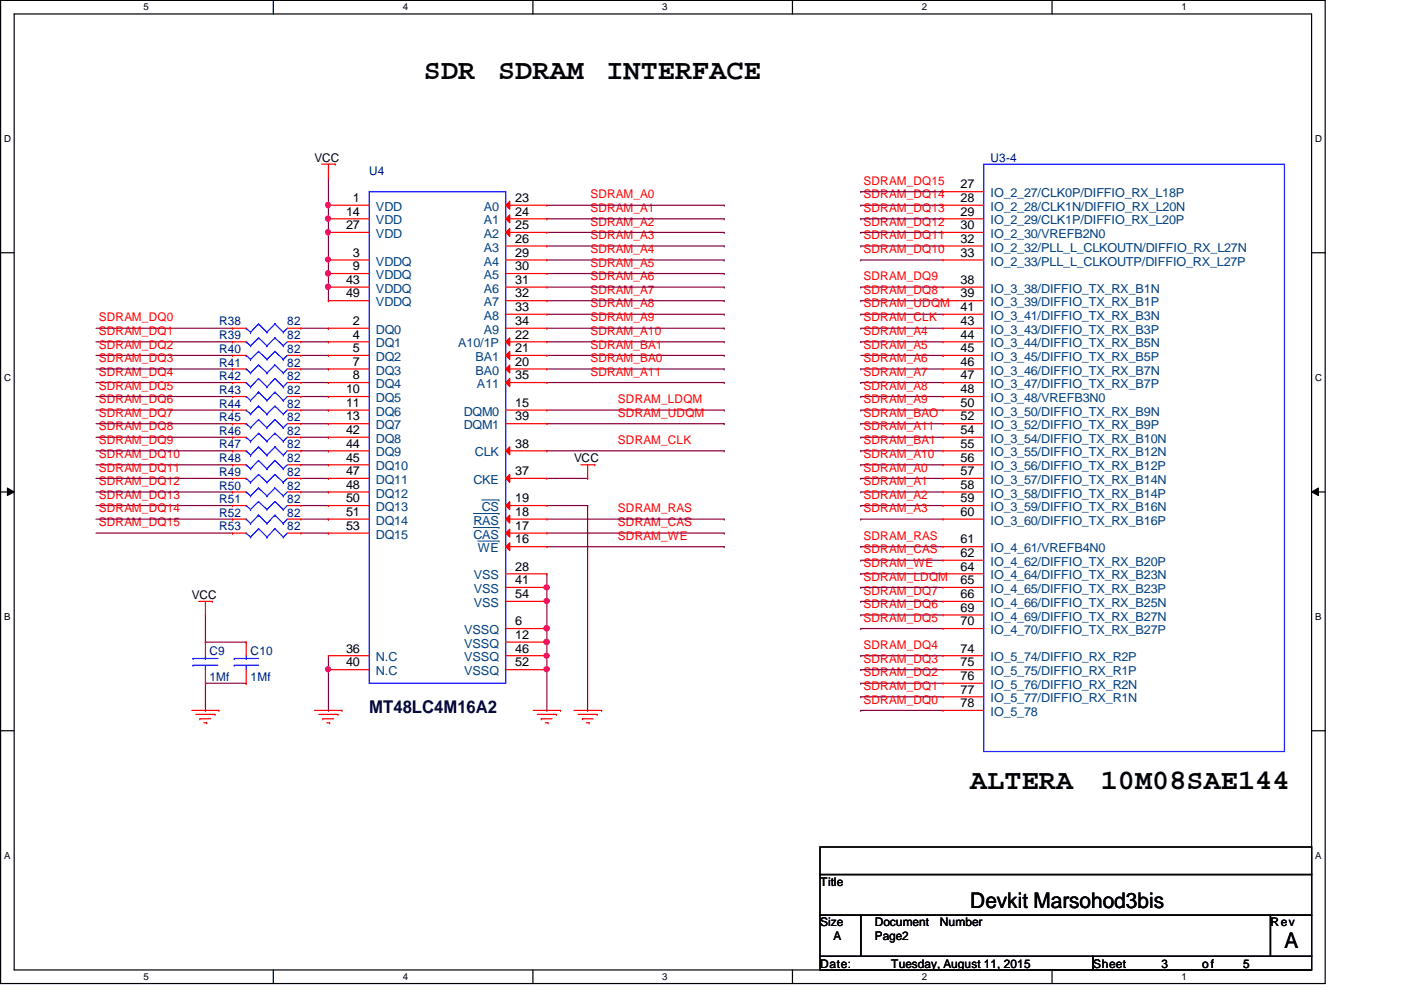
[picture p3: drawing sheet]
<svg xmlns="http://www.w3.org/2000/svg" width="297mm" height="210mm" viewBox="0 0 297 210" stroke-linecap="round" stroke-linejoin="round" font-family="sans-serif">
<path d="M.1 .1h280.9v208.4h-280.9zM3 3h275.1v202.7h-275.1z" fill="none" stroke="#000" stroke-width=".25"/>
<g fill="#fff">
<path d="M30.4 .4h1.1v2.3h-1.1z"/>
<path d="M30.4 206h1.1v2.3h-1.1z"/>
</g>
<path d="M58 .1v2.9M58 205.7v2.8" fill="none" stroke="#000" stroke-width=".25"/>
<g fill="#fff">
<path d="M85.4 .4h1.1v2.3h-1.1z"/>
<path d="M85.4 206h1.1v2.3h-1.1z"/>
</g>
<path d="M113 .1v2.9M113 205.7v2.8" fill="none" stroke="#000" stroke-width=".25"/>
<g fill="#fff">
<path d="M140.4 .4h1.1v2.3h-1.1z"/>
<path d="M140.4 206h1.1v2.3h-1.1z"/>
</g>
<path d="M168 .1v2.9M168 205.7v2.8" fill="none" stroke="#000" stroke-width=".25"/>
<g fill="#fff">
<path d="M195.4 .4h1.2v2.3h-1.2z"/>
<path d="M195.4 206h1.2v2.3h-1.2z"/>
</g>
<path d="M223.1 .1v2.9M223.1 205.7v2.8" fill="none" stroke="#000" stroke-width=".25"/>
<g fill="#fff">
<path d="M250.5 .4h1.1v2.3h-1.1z"/>
<path d="M250.5 206h1.1v2.3h-1.1z"/>
<path d="M.9 28.3h1.4v2.3h-1.4z"/>
<path d="M278.8 28.3h1.5v2.3h-1.5z"/>
<path d="M.9 78.9h1.4v2.3h-1.4z"/>
<path d="M278.8 78.9h1.5v2.3h-1.5z"/>
</g>
<path d="M.1 53.6h2.9M278.1 53.6h2.9" fill="none" stroke="#000" stroke-width=".25"/>
<g fill="#fff">
<path d="M.9 129.6h1.3v2.3h-1.3z"/>
<path d="M278.8 129.6h1.4v2.3h-1.4z"/>
</g>
<path d="M.1 104.3h2.9M278.1 104.3h2.9" fill="none" stroke="#000" stroke-width=".25"/>
<path d="M1.6 103.5l1.4 .8-1.4 .8zM278.1 104.3l1.4-.8v1.6z" fill="#000"/>
<path d="M1.6 103.5l1.4 .8-1.4 .8zM278.1 104.3l1.4-.8v1.6z" fill="none" stroke="#000" stroke-width=".21"/>
<g fill="#fff">
<path d="M.9 180.3h1.3v2.2h-1.3z"/>
<path d="M278.8 180.3h1.3v2.2h-1.3z"/>
</g>
<path d="M.1 154.9h2.9M278.1 154.9h2.9" fill="none" stroke="#000" stroke-width=".25"/>
<g fill="none" stroke="#800040" stroke-width=".25">
<path d="M69.6 37.7v5.8M69.6 58h.1M69.6 43.5h.1M69.6 55.1v2.9M115.9 52.2h37.6M153.5 52.2h.1M182.5 52.2h.1M182.5 52.2h17.4M20.4 69.6h28.9M49.3 69.6h.1M20.4 98.6h28.9M49.3 98.6h.1"/>
<path d="M20.4 113h28.9M49.3 113h.1M115.9 136.1h.1M115.9 133.3v2.8M182.5 144.9h.1M182.5 144.9h17.4"/>
</g>
<circle cx="69.5" cy="43.5" r=".54" fill="#f0f"/>
<circle cx="69.5" cy="43.5" r=".54" fill="none" stroke="#f0f" stroke-width=".25"/>
<path d="M115.9 49.3h37.6M153.5 49.3h.1M63.8 78.2h5.8M69.6 78.2h.1M115.9 133.3h.1M115.9 127.5v5.8" fill="none" stroke="#800040" stroke-width=".25"/>
<circle cx="115.9" cy="127.4" r=".55" fill="#f0f"/>
<circle cx="115.9" cy="127.4" r=".55" fill="none" stroke="#f0f" stroke-width=".25"/>
<circle cx="115.9" cy="133.2" r=".57" fill="#f0f"/>
<circle cx="115.9" cy="133.2" r=".57" fill="none" stroke="#f0f" stroke-width=".25"/>
<g fill="none" stroke="#800040" stroke-width=".25">
<path d="M69.6 49.3h.1M69.6 46.4v2.9M182.5 43.5h.1M182.5 43.5h17.4M115.9 72.5h37.6M115.9 66.6h37.6M153.5 72.5h.1M153.5 66.6h.1M20.4 87h28.9M49.3 87h.1M20.4 107.2h28.9M49.3 107.2h.1"/>
<path d="M124.6 107.2v43.4M182.5 130.4h.1M182.5 130.4h17.4M124.6 150.6h.1"/>
</g>
<circle cx="69.5" cy="46.3" r=".54" fill="#f0f"/>
<circle cx="69.5" cy="46.3" r=".54" fill="none" stroke="#f0f" stroke-width=".25"/>
<path d="M69.6 55.1h.1M69.6 49.3v5.8M63.8 75.4h5.8M69.6 75.4h.1M63.8 98.6h5.8M69.6 98.6h.1M20.4 104.3h28.9M49.3 104.3h.1M43.6 150.6h.1M43.6 144.9v5.7" fill="none" stroke="#800040" stroke-width=".25"/>
<circle cx="69.5" cy="49.2" r=".54" fill="#f0f"/>
<circle cx="69.5" cy="49.2" r=".54" fill="none" stroke="#f0f" stroke-width=".25"/>
<circle cx="69.5" cy="55" r=".52" fill="#f0f"/>
<circle cx="69.5" cy="55" r=".52" fill="none" stroke="#f0f" stroke-width=".25"/>
<g fill="none" stroke="#800040" stroke-width=".25">
<path d="M115.9 55.1h37.6M153.5 55.1h.1M182.5 49.3h.1M182.5 49.3h17.4M115.9 69.6h37.6M153.5 69.6h.1M20.4 92.7h28.9M20.4 81.1h28.9M49.3 92.7h.1M49.3 81.1h.1M63.8 95.6h5.8M63.8 89.8h5.8"/>
<path d="M63.8 87h5.8M69.6 95.6h.1M69.6 89.8h.1M69.6 87h.1M115.9 95.6h37.6M115.9 87h37.6M153.5 87h.1M153.5 95.6h.1M63.8 113h5.8M69.6 113h.1M115.9 101.4h8.7M115.9 113h37.6"/>
<path d="M115.9 107.2h8.7M124.6 101.4h.1M124.6 107.2h.1M153.5 113h.1M115.9 139v11.6M182.5 133.3h.1M182.5 133.3h17.4M43.6 144.9h8.6M52.2 144.9h.1M115.9 150.6h.1M115.9 142h.1"/>
</g>
<circle cx="115.9" cy="139" r=".55" fill="#f0f"/>
<circle cx="115.9" cy="139" r=".55" fill="none" stroke="#f0f" stroke-width=".25"/>
<circle cx="115.9" cy="141.9" r=".55" fill="#f0f"/>
<circle cx="115.9" cy="141.9" r=".55" fill="none" stroke="#f0f" stroke-width=".25"/>
<g fill="none" stroke="#800040" stroke-width=".25">
<path d="M63.8 69.6h5.8M69.6 69.6h.1M115.9 75.4h37.6M115.9 78.2h37.6M153.5 75.4h.1M153.5 78.2h.1M20.4 95.6h28.9M20.4 84.1h28.9M49.3 95.6h.1M49.3 84.1h.1M115.9 89.8h37.6M153.5 89.8h.1"/>
<path d="M115.9 115.9h37.6M115.9 110.1h37.6M153.5 115.9h.1M153.5 110.1h.1M43.6 136.1h.1M43.6 130.4v5.7M182.5 139h.1M182.5 127.5h.1M182.5 139h17.4M182.5 127.5h17.4M69.6 150.6h.1M69.6 142v8.6"/>
<path d="M182.5 147.7h.1M182.5 142h.1M182.5 147.7h17.4M182.5 142h17.4"/>
</g>
<circle cx="69.5" cy="141.9" r=".52" fill="#f0f"/>
<circle cx="69.5" cy="141.9" r=".52" fill="none" stroke="#f0f" stroke-width=".25"/>
<path d="M69.6 58v5.8M115.9 46.4h37.6M153.5 46.4h.1M20.4 72.5h28.9M49.3 72.5h.1M69.6 63.8h.1M69.6 60.9h.1M63.8 81.1h5.8M69.6 81.1h.1M63.8 107.2h5.8M69.6 107.2h.1" fill="none" stroke="#800040" stroke-width=".25"/>
<circle cx="69.5" cy="57.9" r=".54" fill="#f0f"/>
<circle cx="69.5" cy="57.9" r=".54" fill="none" stroke="#f0f" stroke-width=".25"/>
<circle cx="69.5" cy="60.8" r=".54" fill="#f0f"/>
<circle cx="69.5" cy="60.8" r=".54" fill="none" stroke="#f0f" stroke-width=".25"/>
<path d="M63.8 84.1h5.8M69.6 84.1h.1M115.9 139h.1M115.9 136.1v2.9M182.5 150.6h.1M182.5 150.6h17.4" fill="none" stroke="#800040" stroke-width=".25"/>
<circle cx="115.9" cy="136.1" r=".57" fill="#f0f"/>
<circle cx="115.9" cy="136.1" r=".57" fill="none" stroke="#f0f" stroke-width=".25"/>
<path d="M63.8 72.5h5.8M69.6 72.5h.1M115.9 81.1h37.6M153.5 81.1h.1M63.8 101.4h5.8M69.6 101.4h.1M115.9 127.5h.1M115.9 124.5v3" fill="none" stroke="#800040" stroke-width=".25"/>
<circle cx="115.9" cy="124.5" r=".55" fill="#f0f"/>
<circle cx="115.9" cy="124.5" r=".55" fill="none" stroke="#f0f" stroke-width=".25"/>
<g fill="none" stroke="#800040" stroke-width=".25">
<path d="M69.6 46.4h.1M69.6 43.5v2.9M115.9 58h37.6M115.9 43.5h37.6M153.5 58h.1M153.5 43.5h.1M182.5 55.1h.1M182.5 40.6h.1M182.5 46.4h.1M182.5 55.1h17.4M182.5 40.6h17.4M182.5 46.4h17.4"/>
<path d="M20.4 75.4h28.9M20.4 78.2h28.9M49.3 75.4h.1M49.3 78.2h.1M115.9 60.9h37.6M115.9 63.8h37.6M153.5 63.8h.1M153.5 60.9h.1M182.5 60.9h.1M182.5 63.8h.1M182.5 66.6h.1M182.5 69.6h.1"/>
<path d="M182.5 72.5h.1M182.5 78.2h.1M182.5 60.9h17.4M182.5 63.8h17.4M182.5 75.4h17.4M182.5 78.2h17.4M182.5 66.6h17.4M182.5 69.6h17.4M182.5 72.5h17.4M199.9 75.4h.1M20.4 89.8h28.9M49.3 89.8h.1"/>
<path d="M63.8 92.7h5.8M69.6 92.7h.1M182.5 81.1h.1M182.5 84.1h.1M182.5 87h.1M182.5 89.8h.1M182.5 92.7h.1M182.5 95.6h.1M182.5 98.6h.1M182.5 89.8h17.4M182.5 92.7h17.4M182.5 81.1h17.4"/>
<path d="M182.5 84.1h17.4M182.5 87h17.4M182.5 95.6h17.4M182.5 98.6h17.4M20.4 101.4h28.9M20.4 110.1h28.9M49.3 101.4h.1M49.3 110.1h.1M63.8 104.3h5.8M63.8 110.1h5.8M69.6 104.3h.1M69.6 110.1h.1"/>
<path d="M182.5 101.4h.1M182.5 104.3h.1M182.5 107.2h.1M182.5 110.1h.1M182.5 115.9h.1M182.5 118.8h.1M182.5 101.4h17.4M182.5 104.3h17.4M182.5 110.1h17.4M182.5 107.2h17.4M182.5 115.9h17.4M182.5 118.8h17.4"/>
<path d="M43.6 136.1h8.6M52.2 136.1h.1M69.6 139v3M115.9 124.5h.1M115.9 121.7v2.8M182.5 121.7h.1M182.5 124.5h.1M182.5 121.7h17.4M182.5 124.5h17.4M69.6 142h.1"/>
</g>
<g fill="none" stroke="#f00" stroke-width=".25">
<path d="M68.2 34.8h2.9M69.6 37.7h.1M69.6 34.8v2.9M71.1 34.8h.1M199.9 40.6h.1M199.9 43.5h.1M199.9 46.4h.1M199.9 49.3h.1M199.9 52.2h.1M199.9 55.1h.1M199.9 40.6h8.7M199.9 43.5h8.7"/>
<path d="M199.9 46.4h8.7M199.9 49.3h8.7M199.9 52.2h8.7M199.9 55.1h8.7M49.3 72.5h.1M49.3 75.4h.1M49.3 78.2h.1M49.3 69.6h.1M49.3 72.5h2.9M49.3 75.4h2.9M49.3 78.2h2.9M49.3 69.6h2.9"/>
<path d="M60.9 72.5h2.9M60.9 75.4h2.9M60.9 78.2h2.9M60.9 69.6h2.9M63.8 72.5h.1M63.8 75.4h.1M63.8 78.2h.1M63.8 69.6h.1M199.9 60.9h.1M199.9 63.8h.1M199.9 66.6h.1M199.9 69.6h.1"/>
<path d="M199.9 72.5h.1M199.9 75.4h.1M199.9 78.2h.1M199.9 72.5h8.7M199.9 75.4h8.7M199.9 78.2h8.7M199.9 60.9h8.7M199.9 63.8h8.7M199.9 66.6h8.7M199.9 69.6h8.7M49.3 81.1h.1M49.3 84.1h.1"/>
<path d="M49.3 87h.1M49.3 89.8h.1M49.3 92.7h.1M49.3 95.6h.1M49.3 98.6h.1M49.3 98.6h2.9M49.3 81.1h2.9M49.3 87h2.9M49.3 89.8h2.9M49.3 92.7h2.9M49.3 95.6h2.9M49.3 84.1h2.9"/>
<path d="M60.9 98.6h2.9M60.9 81.1h2.9M60.9 87h2.9M60.9 89.8h2.9M60.9 92.7h2.9M60.9 95.6h2.9M60.9 84.1h2.9M63.8 81.1h.1M63.8 84.1h.1M63.8 87h.1M63.8 89.8h.1M63.8 92.7h.1"/>
<path d="M63.8 95.6h.1M63.8 98.6h.1M123.1 98.6h3M124.6 98.6v2.8M126.1 98.6h.1M199.9 81.1h.1M199.9 87h.1M199.9 89.8h.1M199.9 92.7h.1M199.9 95.6h.1M199.9 98.6h.1M199.9 84.1h.1"/>
<path d="M199.9 98.6h8.7M199.9 81.1h8.7M199.9 87h8.7M199.9 89.8h8.7M199.9 92.7h8.7M199.9 95.6h8.7M199.9 84.1h8.7M49.3 101.4h.1M49.3 104.3h.1M49.3 107.2h.1M49.3 110.1h.1M49.3 113h.1"/>
<path d="M49.3 101.4h2.9M49.3 104.3h2.9M49.3 107.2h2.9M49.3 110.1h2.9M49.3 113h2.9M60.9 101.4h2.9M60.9 104.3h2.9M60.9 107.2h2.9M60.9 110.1h2.9M60.9 113h2.9M63.8 101.4h.1M63.8 104.3h.1"/>
<path d="M63.8 107.2h.1M63.8 110.1h.1M63.8 113h.1M124.6 101.4h.1M199.9 101.4h.1M199.9 104.3h.1M199.9 107.2h.1M199.9 110.1h.1M199.9 115.9h.1M199.9 118.8h.1M199.9 101.4h8.7M199.9 104.3h8.7"/>
<path d="M199.9 107.2h8.7M199.9 110.1h8.7M199.9 115.9h8.7M199.9 118.8h8.7M42.1 127.5h2.9M43.6 130.4h.1M43.6 136.1h.1M43.6 127.5v2.9M43.6 136.1v2.9M45 127.5h.1M52.2 136.1h.1M52.2 136.1v2.9"/>
<path d="M199.9 121.7h.1M199.9 124.5h.1M199.9 127.5h.1M199.9 130.4h.1M199.9 133.3h.1M199.9 139h.1M199.9 127.5h8.7M199.9 121.7h8.7M199.9 124.5h8.7M199.9 130.4h8.7M199.9 133.3h8.7M199.9 139h8.7"/>
<path d="M40.7 150.6h5.7M41.5 151.5h4.1M42.4 152.4h.1M42.4 152.4h2.3M43.2 153.2h.6M43.6 144.9h.1M43.6 142v2.9M43.8 153.2h.1M45.6 151.5h.1M46.4 150.6h.1M52.2 144.9h.1M52.2 142v2.9"/>
<path d="M66.7 150.6h5.8M67.6 151.5h4.1M68.4 152.4h.1M68.4 152.4h2.3M69.3 153.2h.6M69.9 153.2h.1M71.7 151.5h.1M72.5 150.6h.1M113.1 150.6h5.7M113.9 151.5h4.1M114.8 152.4h.1M114.8 152.4h2.2"/>
<path d="M115.6 153.2h.6M116.2 153.2h.1M118 151.5h.1M118.8 150.6h.1M121.7 150.6h5.8M122.6 151.5h4M123.5 152.4h.1M123.5 152.4h2.3M124.3 153.2h.6M124.9 153.2h.1M126.6 151.5h.1M127.5 150.6h.1"/>
<path d="M199.9 142h.1M199.9 144.9h.1M199.9 147.7h.1M199.9 150.6h.1M199.9 150.6h8.7M199.9 142h8.7M199.9 144.9h8.7M199.9 147.7h8.7"/>
</g>
<path d="M173.9 179.6h104.2v5.8h-104.2zM173.9 185.4h104.2v8.7h-104.2zM173.9 194.1h8.6v8.7h-8.6zM182.5 194.1h86.9v8.7h-86.9zM269.4 194.1h8.7v8.7h-8.7zM173.9 202.8h57.9v2.9h-57.9zM231.8 202.8h46.3v2.9h-46.3z" fill="none" stroke="#000" stroke-width=".25"/>
<g fill="none" stroke="#00f" stroke-width=".25">
<path d="M208.6 34.8h63.7v124.5h-63.7zM78.3 40.6h28.9v104.3h-28.9zM52.2 72.5h.1M52.2 75.4h.1M52.2 78.2h.1M52.2 69.6h.1M52.2 72.5l.9 .8M52.2 75.4l.9 .8M52.2 78.2l.9 .9M52.2 69.6l.9 .8M53.1 73.3h.1M53.1 76.2h.1"/>
<path d="M53.1 79.1h.1M53.1 70.4h.1M54.8 71.6h.1M54.8 74.5h.1M54.8 77.4h.1M54.8 68.7h.1M54.8 71.6l1.8 1.7M54.8 71.6l-1.7 1.7M54.8 74.5l1.8 1.7M54.8 74.5l-1.7 1.7M54.8 77.4l1.8 1.7M54.8 77.4l-1.7 1.7"/>
<path d="M54.8 68.7l1.8 1.7M54.8 68.7l-1.7 1.7M56.6 73.3h.1M56.6 76.2h.1M56.6 79.1h.1M56.6 70.4h.1M58.3 71.6h.1M58.3 74.5h.1M58.3 77.4h.1M58.3 68.7h.1M58.3 71.6l1.8 1.7M58.3 71.6l-1.7 1.7"/>
<path d="M58.3 74.5l1.8 1.7M58.3 74.5l-1.7 1.7M58.3 77.4l1.8 1.7M58.3 77.4l-1.7 1.7M58.3 68.7l1.8 1.7M58.3 68.7l-1.7 1.7M60.1 73.3h.1M60.1 76.2h.1M60.1 79.1h.1M60.1 70.4h.1M60.9 72.5l-.8 .8M60.9 75.4l-.8 .8"/>
<path d="M60.9 78.2l-.8 .9M60.9 69.6l-.8 .8M52.2 81.1h.1M52.2 84.1h.1M52.2 87h.1M52.2 89.8h.1M52.2 92.7h.1M52.2 95.6h.1M52.2 98.6h.1M52.2 81.1l.9 .9M52.2 84.1l.9 .8M52.2 87l.9 .8"/>
<path d="M52.2 89.8l.9 .9M52.2 92.7l.9 .9M52.2 95.6l.9 .9M52.2 98.6l.9 .8M53.1 82h.1M53.1 84.9h.1M53.1 87.8h.1M53.1 90.7h.1M53.1 93.6h.1M53.1 96.5h.1M53.1 99.4h.1M54.8 80.3h.1"/>
<path d="M54.8 83.1h.1M54.8 86.1h.1M54.8 89h.1M54.8 91.9h.1M54.8 94.7h.1M54.8 97.6h.1M54.8 80.3l1.8 1.7M54.8 80.3l-1.7 1.7M54.8 83.1l1.8 1.8M54.8 83.1l-1.7 1.8M54.8 86.1l1.8 1.7M54.8 86.1l-1.7 1.7"/>
<path d="M54.8 89l1.8 1.7M54.8 89l-1.7 1.7M54.8 91.9l1.8 1.7M54.8 91.9l-1.7 1.7M54.8 94.7l1.8 1.8M54.8 94.7l-1.7 1.8M54.8 97.6l1.8 1.8M54.8 97.6l-1.7 1.8M56.6 82h.1M56.6 84.9h.1M56.6 87.8h.1M56.6 90.7h.1"/>
<path d="M56.6 93.6h.1M56.6 96.5h.1M56.6 99.4h.1M58.3 80.3h.1M58.3 83.1h.1M58.3 86.1h.1M58.3 89h.1M58.3 91.9h.1M58.3 94.7h.1M58.3 97.6h.1M58.3 80.3l1.8 1.7M58.3 80.3l-1.7 1.7"/>
<path d="M58.3 83.1l1.8 1.8M58.3 83.1l-1.7 1.8M58.3 86.1l1.8 1.7M58.3 86.1l-1.7 1.7M58.3 89l1.8 1.7M58.3 89l-1.7 1.7M58.3 91.9l1.8 1.7M58.3 91.9l-1.7 1.7M58.3 94.7l1.8 1.8M58.3 94.7l-1.7 1.8M58.3 97.6l1.8 1.8M58.3 97.6l-1.7 1.8"/>
<path d="M60.1 82h.1M60.1 84.9h.1M60.1 87.8h.1M60.1 90.7h.1M60.1 93.6h.1M60.1 96.5h.1M60.1 99.4h.1M60.9 81.1l-.8 .9M60.9 84.1l-.8 .8M60.9 87l-.8 .8M60.9 89.8l-.8 .9M60.9 92.7l-.8 .9"/>
<path d="M60.9 95.6l-.8 .9M60.9 98.6l-.8 .8M52.2 101.4h.1M52.2 104.3h.1M52.2 107.2h.1M52.2 110.1h.1M52.2 113h.1M52.2 101.4l.9 .9M52.2 104.3l.9 .9M52.2 107.2l.9 .8M52.2 110.1l.9 .9M52.2 113l.9 .9"/>
<path d="M53.1 102.3h.1M53.1 105.2h.1M53.1 108h.1M53.1 111h.1M53.1 113.9h.1M54.8 100.6h.1M54.8 103.5h.1M54.8 106.3h.1M54.8 109.2h.1M54.8 112.1h.1M54.8 100.6l1.8 1.7M54.8 100.6l-1.7 1.7"/>
<path d="M54.8 103.5l1.8 1.7M54.8 103.5l-1.7 1.7M54.8 106.3l1.8 1.7M54.8 106.3l-1.7 1.7M54.8 109.2l1.8 1.8M54.8 109.2l-1.7 1.8M54.8 112.1l1.8 1.8M54.8 112.1l-1.7 1.8M56.6 102.3h.1M56.6 105.2h.1M56.6 108h.1M56.6 111h.1"/>
<path d="M56.6 113.9h.1M58.3 100.6h.1M58.3 103.5h.1M58.3 106.3h.1M58.3 109.2h.1M58.3 112.1h.1M58.3 100.6l1.8 1.7M58.3 100.6l-1.7 1.7M58.3 103.5l1.8 1.7M58.3 103.5l-1.7 1.7M58.3 106.3l1.8 1.7M58.3 106.3l-1.7 1.7"/>
<path d="M58.3 109.2l1.8 1.8M58.3 109.2l-1.7 1.8M58.3 112.1l1.8 1.8M58.3 112.1l-1.7 1.8M60.1 102.3h.1M60.1 105.2h.1M60.1 108h.1M60.1 111h.1M60.1 113.9h.1M60.9 101.4l-.8 .9M60.9 104.3l-.8 .9M60.9 107.2l-.8 .8"/>
<path d="M60.9 110.1l-.8 .9M60.9 113l-.8 .9M40.9 139.6h.1M40.9 139.6h5.3M43.6 139.6h.1M43.6 139v.6M49.7 139.6h.1M49.7 139.6h5.1M52.2 139.6h.1M52.2 139v.6M40.9 141.1h.1M40.9 141.1h5.3"/>
<path d="M43.6 141.1h.1M43.6 141.1v.9M49.7 141.1h.1M49.7 141.1h5.1M52.2 141.1h.1M52.2 141.1v.9"/>
</g>
<path d="M107.2 115.9l.9-.8v1.7z" fill="#f00"/>
<path d="M107.2 115.9l.9-.8v1.7zM107.2 115.9h8.7M115.9 115.9h.1" fill="none" stroke="#f00" stroke-width=".25"/>
<path d="M101.3 114.7h4.5M105.8 114.7h.1" fill="none" stroke="#004080" stroke-width=".21"/>
<path d="M107.2 113l.9-.8v1.7z" fill="#f00"/>
<path d="M107.2 113l.9-.8v1.7zM107.2 113h8.7M115.9 113h.1" fill="none" stroke="#f00" stroke-width=".25"/>
<path d="M100.4 111.8h5.4M105.8 111.8h.1" fill="none" stroke="#004080" stroke-width=".21"/>
<path d="M107.2 110.1l.9-.9v1.7z" fill="#f00"/>
<path d="M107.2 110.1l.9-.9v1.7zM107.2 110.1h8.7M115.9 110.1h.1" fill="none" stroke="#f00" stroke-width=".25"/>
<path d="M100.4 108.9h5.4M105.8 108.9h.1" fill="none" stroke="#004080" stroke-width=".21"/>
<path d="M108.1 106.3v1.7l-.9-.8z" fill="#f00"/>
<path d="M107.2 107.2h8.7M108.1 106.3v1.7l-.9-.8zM115.9 107.2h.1" fill="none" stroke="#f00" stroke-width=".25"/>
<path d="M102.1 106h3.7M105.8 106h.1" fill="none" stroke="#004080" stroke-width=".21"/>
<path d="M107.2 78.2l.9-.8v1.7z" fill="#f00"/>
<path d="M107.2 78.2l.9-.8v1.7zM107.2 78.2h8.7M115.9 78.2h.1" fill="none" stroke="#f00" stroke-width=".25"/>
<path d="M107.2 75.4l.9-.9v1.7z" fill="#f00"/>
<path d="M107.2 75.4l.9-.9v1.7zM107.2 75.4h8.7M115.9 75.4h.1" fill="none" stroke="#f00" stroke-width=".25"/>
<path d="M107.2 72.5l.9-.9v1.7z" fill="#f00"/>
<path d="M107.2 72.5l.9-.9v1.7zM107.2 72.5h8.7M115.9 72.5h.1" fill="none" stroke="#f00" stroke-width=".25"/>
<path d="M107.2 43.5l.9-.8v1.7z" fill="#f00"/>
<path d="M107.2 43.5l.9-.8v1.7zM107.2 43.5h8.7M115.9 43.5h.1" fill="none" stroke="#f00" stroke-width=".25"/>
<path d="M107.2 46.4l.9-.8v1.6z" fill="#f00"/>
<g fill="none" stroke="#f00" stroke-width=".25">
<path d="M69.6 43.5h.1M69.6 55.1h.1M69.6 58h.1M69.6 46.4h.1M69.6 46.4h8.7M69.6 43.5h8.7M69.6 55.1h8.7M69.6 58h8.7M107.2 46.4l.9-.8v1.6zM107.2 46.4h8.7M115.9 46.4h.1M69.6 69.6h.1"/>
<path d="M69.6 72.5h.1M69.6 75.4h.1M69.6 78.2h.1M69.6 60.9h.1M69.6 69.6h8.7M69.6 72.5h8.7M69.6 75.4h8.7M69.6 78.2h8.7M69.6 60.9h8.7M69.6 81.1h.1M69.6 84.1h.1M69.6 87h.1"/>
<path d="M69.6 89.8h.1M69.6 98.6h.1M69.6 95.6h.1M69.6 92.7h.1M69.6 81.1h8.7M69.6 84.1h8.7M69.6 87h8.7M69.6 89.8h8.7M69.6 98.6h8.7M69.6 95.6h8.7M69.6 92.7h8.7M107.2 87h8.7"/>
<path d="M107.2 89.8h8.7M115.9 87h.1M115.9 89.8h.1M69.6 113h.1M69.6 110.1h.1M69.6 107.2h.1M69.6 104.3h.1M69.6 101.4h.1M69.6 113h8.7M69.6 110.1h8.7M69.6 107.2h8.7M69.6 104.3h8.7"/>
<path d="M69.6 101.4h8.7M69.6 139h.1M69.6 139h8.7M107.2 133.3h8.7M107.2 136.1h8.7M107.2 127.5h8.7M115.9 133.3h.1M115.9 136.1h.1M115.9 127.5h.1M69.6 142h.1M69.6 142h8.7"/>
</g>
<path d="M107.2 95.6l.9-.9v1.7z" fill="#f00"/>
<path d="M107.2 95.6l.9-.9v1.7zM107.2 95.6h8.7M115.9 95.6h.1" fill="none" stroke="#f00" stroke-width=".25"/>
<path d="M108.1 100.6v1.7l-.9-.9z" fill="#f00"/>
<path d="M107.2 69.6h8.7M107.2 66.6h8.7M107.2 63.8h8.7M115.9 69.6h.1M115.9 66.6h.1M115.9 63.8h.1M107.2 101.4h8.7M108.1 100.6v1.7l-.9-.9zM115.9 101.4h.1" fill="none" stroke="#f00" stroke-width=".25"/>
<path d="M107.2 49.3l.9-.9v1.7z" fill="#f00"/>
<g fill="none" stroke="#f00" stroke-width=".25">
<path d="M69.6 49.3h.1M69.6 49.3h8.7M107.2 49.3l.9-.9v1.7zM107.2 49.3h8.7M107.2 58h8.7M107.2 55.1h8.7M107.2 52.2h8.7M115.9 49.3h.1M115.9 58h.1M115.9 55.1h.1M115.9 52.2h.1M69.6 63.8h.1"/>
<path d="M69.6 63.8h8.7M107.2 60.9h8.7M115.9 60.9h.1M107.2 124.5h8.7M107.2 139h8.7M107.2 121.7h8.7M115.9 124.5h.1M115.9 139h.1M115.9 121.7h.1M107.2 142h8.7M115.9 142h.1"/>
</g>
<path d="M108.1 80.3v1.7l-.9-.9z" fill="#f00"/>
<path d="M107.2 81.1h8.7M108.1 80.3v1.7l-.9-.9zM115.9 81.1h.1" fill="none" stroke="#f00" stroke-width=".25"/>
<circle cx="69.5" cy="43.5" r=".54" fill="#f0f"/>
<circle cx="69.5" cy="43.5" r=".54" fill="none" stroke="#f0f" stroke-width=".25"/>
<circle cx="115.9" cy="127.4" r=".55" fill="#f0f"/>
<circle cx="115.9" cy="127.4" r=".55" fill="none" stroke="#f0f" stroke-width=".25"/>
<circle cx="115.9" cy="133.2" r=".57" fill="#f0f"/>
<circle cx="115.9" cy="133.2" r=".57" fill="none" stroke="#f0f" stroke-width=".25"/>
<circle cx="69.5" cy="46.3" r=".54" fill="#f0f"/>
<circle cx="69.5" cy="46.3" r=".54" fill="none" stroke="#f0f" stroke-width=".25"/>
<circle cx="69.5" cy="49.2" r=".54" fill="#f0f"/>
<circle cx="69.5" cy="49.2" r=".54" fill="none" stroke="#f0f" stroke-width=".25"/>
<circle cx="69.5" cy="55" r=".52" fill="#f0f"/>
<circle cx="69.5" cy="55" r=".52" fill="none" stroke="#f0f" stroke-width=".25"/>
<circle cx="115.9" cy="139" r=".55" fill="#f0f"/>
<circle cx="115.9" cy="139" r=".55" fill="none" stroke="#f0f" stroke-width=".25"/>
<circle cx="115.9" cy="141.9" r=".55" fill="#f0f"/>
<circle cx="115.9" cy="141.9" r=".55" fill="none" stroke="#f0f" stroke-width=".25"/>
<circle cx="69.5" cy="141.9" r=".52" fill="#f0f"/>
<circle cx="69.5" cy="141.9" r=".52" fill="none" stroke="#f0f" stroke-width=".25"/>
<circle cx="69.5" cy="57.9" r=".54" fill="#f0f"/>
<circle cx="69.5" cy="57.9" r=".54" fill="none" stroke="#f0f" stroke-width=".25"/>
<circle cx="69.5" cy="60.8" r=".54" fill="#f0f"/>
<circle cx="69.5" cy="60.8" r=".54" fill="none" stroke="#f0f" stroke-width=".25"/>
<circle cx="115.9" cy="136.1" r=".57" fill="#f0f"/>
<circle cx="115.9" cy="136.1" r=".57" fill="none" stroke="#f0f" stroke-width=".25"/>
<circle cx="115.9" cy="124.5" r=".55" fill="#f0f"/>
<circle cx="115.9" cy="124.5" r=".55" fill="none" stroke="#f0f" stroke-width=".25"/>
<g font-size="6">
<text x="89.9" y="16.7">SDR</text>
<text x="105.6" y="16.7">SDRAM</text>
<text x="128.6" y="16.7">INTERFACE</text>
<text x="205.7" y="167.2">ALTERA</text>
<text x="233.4" y="167.2">10M08SAE144</text>
</g>
<g font-size="4.6">
<text x="205.7" y="192.4">Devkit Marsohod3bis</text>
<text x="272.3" y="201.1">A</text>
</g>
<text font-size="3.7" fill="#000040" x="78.3" y="151.1">MT48LC4M16A2</text>
<g font-size="2.6">
<text x="203.7" y="40">27</text>
<text x="73.4" y="45.7">14</text>
<text x="74.8" y="42.8">1</text>
<text x="109.3" y="42.8">23</text>
<text x="109.3" y="45.7">24</text>
<text x="203.7" y="42.8">28</text>
<text x="203.7" y="45.7">29</text>
<text x="73.4" y="48.6">27</text>
<text x="109.3" y="48.6">25</text>
<text x="109.3" y="51.5">26</text>
<text x="203.7" y="48.6">30</text>
<text x="203.7" y="51.5">32</text>
<text x="74.8" y="54.4">3</text>
<text x="74.8" y="57.3">9</text>
<text x="109.3" y="57.3">30</text>
<text x="109.3" y="54.4">29</text>
<text x="203.7" y="54.4">33</text>
<text x="73.4" y="60.2">43</text>
<text x="73.4" y="63.1">49</text>
<text x="109.3" y="66">33</text>
<text x="109.3" y="63.1">32</text>
<text x="109.3" y="60.2">31</text>
<text x="203.7" y="60.2">38</text>
<text x="203.7" y="63.1">39</text>
<text x="203.7" y="66">41</text>
<text x="74.8" y="68.9">2</text>
<text x="74.8" y="71.8">4</text>
<text x="109.3" y="71.8">22</text>
<text x="109.3" y="68.9">34</text>
<text x="203.7" y="68.9">43</text>
<text x="203.7" y="71.8">44</text>
<text x="74.8" y="74.7">5</text>
<text x="74.8" y="77.6">7</text>
<text x="109.3" y="77.6">20</text>
<text x="109.3" y="74.7">21</text>
<text x="203.7" y="74.7">45</text>
<text x="203.7" y="77.6">46</text>
<text x="73.4" y="83.4">10</text>
<text x="74.8" y="80.4">8</text>
<text x="109.3" y="80.4">35</text>
<text x="203.7" y="80.4">47</text>
<text x="203.7" y="83.4">48</text>
<text x="73.4" y="86.3">11</text>
<text x="73.4" y="89.2">13</text>
<text x="109.3" y="86.3">15</text>
<text x="109.3" y="89.2">39</text>
<text x="203.7" y="86.3">50</text>
<text x="203.7" y="89.2">52</text>
<text x="73.4" y="94.9">44</text>
<text x="73.4" y="92">42</text>
<text x="109.3" y="94.9">38</text>
<text x="203.7" y="92">54</text>
<text x="203.7" y="94.9">55</text>
<text x="73.4" y="100.8">47</text>
<text x="73.4" y="97.9">45</text>
<text x="109.3" y="100.8">37</text>
<text x="203.7" y="97.9">56</text>
<text x="203.7" y="100.8">57</text>
<text x="73.4" y="106.5">50</text>
<text x="73.4" y="103.6">48</text>
<text x="109.3" y="106.5">19</text>
<text x="203.7" y="103.6">58</text>
<text x="203.7" y="106.5">59</text>
<text x="73.4" y="112.4">53</text>
<text x="73.4" y="109.4">51</text>
<text x="109.3" y="112.4">17</text>
<text x="109.3" y="109.4">18</text>
<text x="203.7" y="109.4">60</text>
<text x="109.3" y="115.2">16</text>
<text x="203.7" y="115.2">61</text>
<text x="203.7" y="118.1">62</text>
<text x="109.3" y="123.9">41</text>
<text x="109.3" y="121">28</text>
<text x="203.7" y="121">64</text>
<text x="203.7" y="123.9">65</text>
<text x="109.3" y="126.8">54</text>
<text x="203.7" y="126.8">66</text>
<text x="203.7" y="129.7">69</text>
<text x="109.3" y="132.6">6</text>
<text x="109.3" y="135.5">12</text>
<text x="203.7" y="132.6">70</text>
<text x="73.4" y="141.3">40</text>
<text x="73.4" y="138.3">36</text>
<text x="109.3" y="141.3">52</text>
<text x="109.3" y="138.3">46</text>
<text x="203.7" y="138.3">74</text>
<text x="203.7" y="141.3">75</text>
<text x="203.7" y="144.2">76</text>
<text x="203.7" y="147.1">77</text>
<text x="203.7" y="149.9">78</text>
</g>
<g font-size="2.6" fill="#004080">
<text x="210" y="41.8">IO_2_27/CLK0P/DIFFIO_RX_L18P</text>
<text x="79.7" y="44.7">VDD</text>
<text x="79.7" y="47.6">VDD</text>
<text x="102.6" y="44.7">A0</text>
<text x="102.6" y="47.6">A1</text>
<text x="210" y="44.7">IO_2_28/CLK1N/DIFFIO_RX_L20N</text>
<text x="210" y="47.6">IO_2_29/CLK1P/DIFFIO_RX_L20P</text>
<text x="79.7" y="50.5">VDD</text>
<text x="102.6" y="50.5">A2</text>
<text x="102.6" y="53.3">A3</text>
<text x="210" y="50.5">IO_2_30/VREFB2N0</text>
<text x="210" y="53.3">IO_2_32/PLL_L_CLKOUTN/DIFFIO_RX_L27N</text>
<text x="79.7" y="56.3">VDDQ</text>
<text x="79.7" y="59.2">VDDQ</text>
<text x="102.6" y="59.2">A5</text>
<text x="102.6" y="56.3">A4</text>
<text x="210" y="56.3">IO_2_33/PLL_L_CLKOUTP/DIFFIO_RX_L27P</text>
<text x="79.7" y="62.1">VDDQ</text>
<text x="79.7" y="64.9">VDDQ</text>
<text x="102.6" y="64.9">A7</text>
<text x="102.6" y="62.1">A6</text>
<text x="210" y="62.1">IO_3_38/DIFFIO_TX_RX_B1N</text>
<text x="210" y="64.9">IO_3_39/DIFFIO_TX_RX_B1P</text>
<text x="79.7" y="70.8">DQ0</text>
<text x="102.6" y="70.8">A9</text>
<text x="102.6" y="67.8">A8</text>
<text x="210" y="67.8">IO_3_41/DIFFIO_TX_RX_B3N</text>
<text x="210" y="70.8">IO_3_43/DIFFIO_TX_RX_B3P</text>
<text x="79.7" y="73.7">DQ1</text>
<text x="79.7" y="76.5">DQ2</text>
<text x="97.2" y="73.7">A10/1P</text>
<text x="100.8" y="76.5">BA1</text>
<text x="210" y="73.7">IO_3_44/DIFFIO_TX_RX_B5N</text>
<text x="210" y="76.5">IO_3_45/DIFFIO_TX_RX_B5P</text>
<text x="79.7" y="79.4">DQ3</text>
<text x="79.7" y="82.3">DQ4</text>
<text x="100.8" y="79.4">BA0</text>
<text x="101.1" y="82.3">A11</text>
<text x="210" y="79.4">IO_3_46/DIFFIO_TX_RX_B7N</text>
<text x="210" y="82.3">IO_3_47/DIFFIO_TX_RX_B7P</text>
<text x="79.7" y="85.3">DQ5</text>
<text x="79.7" y="88.1">DQ6</text>
<text x="98.3" y="88.1">DQM0</text>
<text x="210" y="88.1">IO_3_50/DIFFIO_TX_RX_B9N</text>
<text x="210" y="85.3">IO_3_48/VREFB3N0</text>
<text x="79.7" y="91">DQ7</text>
<text x="79.7" y="93.9">DQ8</text>
<text x="98.3" y="91">DQM1</text>
<text x="210" y="91">IO_3_52/DIFFIO_TX_RX_B9P</text>
<text x="210" y="93.9">IO_3_54/DIFFIO_TX_RX_B10N</text>
<text x="79.7" y="99.7">DQ10</text>
<text x="79.7" y="96.8">DQ9</text>
<text x="100.7" y="96.8">CLK</text>
<text x="210" y="96.8">IO_3_55/DIFFIO_TX_RX_B12N</text>
<text x="210" y="99.7">IO_3_56/DIFFIO_TX_RX_B12P</text>
<text x="79.7" y="105.5">DQ12</text>
<text x="79.7" y="102.6">DQ11</text>
<text x="100.4" y="102.6">CKE</text>
<text x="210" y="102.6">IO_3_57/DIFFIO_TX_RX_B14N</text>
<text x="210" y="105.5">IO_3_58/DIFFIO_TX_RX_B14P</text>
<text x="79.7" y="111.3">DQ14</text>
<text x="79.7" y="108.4">DQ13</text>
<text x="100.4" y="111.3">RAS</text>
<text x="102.1" y="108.4">CS</text>
<text x="210" y="108.4">IO_3_59/DIFFIO_TX_RX_B16N</text>
<text x="210" y="111.3">IO_3_60/DIFFIO_TX_RX_B16P</text>
<text x="79.7" y="114.2">DQ15</text>
<text x="100.4" y="114.2">CAS</text>
<text x="101.3" y="117.1">WE</text>
<text x="210" y="117.1">IO_4_61/VREFB4N0</text>
<text x="210" y="120">IO_4_62/DIFFIO_TX_RX_B20P</text>
<text x="100.5" y="125.7">VSS</text>
<text x="100.5" y="122.9">VSS</text>
<text x="210" y="122.9">IO_4_64/DIFFIO_TX_RX_B23N</text>
<text x="210" y="125.7">IO_4_65/DIFFIO_TX_RX_B23P</text>
<text x="100.5" y="128.7">VSS</text>
<text x="210" y="128.7">IO_4_66/DIFFIO_TX_RX_B25N</text>
<text x="210" y="131.6">IO_4_69/DIFFIO_TX_RX_B27N</text>
<text x="98.4" y="134.5">VSSQ</text>
<text x="98.4" y="137.3">VSSQ</text>
<text x="210" y="134.5">IO_4_70/DIFFIO_TX_RX_B27P</text>
<text x="79.7" y="143.2">N.C</text>
<text x="79.7" y="140.2">N.C</text>
<text x="98.4" y="143.2">VSSQ</text>
<text x="98.4" y="140.2">VSSQ</text>
<text x="210" y="140.2">IO_5_74/DIFFIO_RX_R2P</text>
<text x="210" y="143.2">IO_5_75/DIFFIO_RX_R1P</text>
<text x="210" y="146.1">IO_5_76/DIFFIO_RX_R2N</text>
<text x="210" y="148.9">IO_5_77/DIFFIO_RX_R1N</text>
<text x="210" y="151.8">IO_5_78</text>
</g>
<g font-size="2.5">
<text x="66.7" y="34.3">VCC</text>
<text x="121.7" y="98">VCC</text>
<text x="40.7" y="126.9">VCC</text>
<text x="173.9" y="187.8">Title</text>
<text x="173.9" y="196.4">Size</text>
<text x="185.5" y="196.4">Document</text>
<text x="199.3" y="196.4">Number</text>
<text x="269.4" y="196.4">Rev</text>
<text x="176.7" y="199.3">A</text>
<text x="185.5" y="199.3">Page2</text>
<text x="173.9" y="205.1">Date:</text>
<text x="188.9" y="205.1">Tuesday, August 11, 2015</text>
<text x="231.8" y="205.1">Sheet</text>
<text x="246.3" y="205.1">3</text>
<text x="254.9" y="205.1">o f</text>
<text x="263.6" y="205.1">5</text>
</g>
<g font-size="2.5" fill="#000080">
<text x="210" y="34.3">U3-4</text>
<text x="78.3" y="37.2">U4</text>
<text x="46.4" y="72">R39</text>
<text x="46.4" y="69">R38</text>
<text x="60.9" y="72">82</text>
<text x="60.9" y="69">82</text>
<text x="46.4" y="74.8">R40</text>
<text x="46.4" y="77.7">R41</text>
<text x="60.9" y="74.8">82</text>
<text x="60.9" y="77.7">82</text>
<text x="46.4" y="80.6">R42</text>
<text x="46.4" y="83.5">R43</text>
<text x="60.9" y="80.6">82</text>
<text x="60.9" y="83.5">82</text>
<text x="46.4" y="86.4">R44</text>
<text x="46.4" y="89.3">R45</text>
<text x="60.9" y="86.4">82</text>
<text x="60.9" y="89.3">82</text>
<text x="46.4" y="92.2">R46</text>
<text x="46.4" y="95.1">R47</text>
<text x="60.9" y="92.2">82</text>
<text x="60.9" y="95.1">82</text>
<text x="46.4" y="98">R48</text>
<text x="46.4" y="100.9">R49</text>
<text x="60.9" y="98">82</text>
<text x="60.9" y="100.9">82</text>
<text x="46.4" y="103.8">R50</text>
<text x="46.4" y="106.7">R51</text>
<text x="60.9" y="103.8">82</text>
<text x="60.9" y="106.7">82</text>
<text x="46.4" y="109.6">R52</text>
<text x="46.4" y="112.4">R53</text>
<text x="60.9" y="109.6">82</text>
<text x="60.9" y="112.4">82</text>
<text x="44.4" y="138.9">C9</text>
<text x="53.1" y="138.9">C10</text>
<text x="44.4" y="144.4">1Mf</text>
<text x="53.1" y="144.4">1Mf</text>
</g>
<g font-size="2.5" fill="#f00">
<text x="183.1" y="39.2">SDRAM_DQ15</text>
<text x="125.2" y="47.8">SDRAM_A2</text>
<text x="125.2" y="45">SDRAM_A1</text>
<text x="125.2" y="42.1">SDRAM_A0</text>
<text x="183.1" y="42.1">SDRAM_DQ14</text>
<text x="183.1" y="47.8">SDRAM_DQ12</text>
<text x="183.1" y="45">SDRAM_DQ13</text>
<text x="125.2" y="50.7">SDRAM_A3</text>
<text x="125.2" y="53.7">SDRAM_A4</text>
<text x="183.1" y="50.7">SDRAM_DQ11</text>
<text x="183.1" y="53.7">SDRAM_DQ10</text>
<text x="125.2" y="59.4">SDRAM_A6</text>
<text x="125.2" y="56.6">SDRAM_A5</text>
<text x="183.1" y="59.4">SDRAM_DQ9</text>
<text x="125.2" y="65.2">SDRAM_A8</text>
<text x="125.2" y="62.3">SDRAM_A7</text>
<text x="183.1" y="62.3">SDRAM_DQ8</text>
<text x="183.1" y="65.2">SDRAM_UDQM</text>
<text x="21" y="68.2">SDRAM_DQ0</text>
<text x="21" y="71">SDRAM_DQ1</text>
<text x="125.2" y="71">SDRAM_A10</text>
<text x="125.2" y="68.2">SDRAM_A9</text>
<text x="183.1" y="68.2">SDRAM_CLK</text>
<text x="183.1" y="71">SDRAM_A4</text>
<text x="21" y="73.9">SDRAM_DQ2</text>
<text x="21" y="76.8">SDRAM_DQ3</text>
<text x="125.2" y="73.9">SDRAM_BA1</text>
<text x="125.2" y="76.8">SDRAM_BA0</text>
<text x="183.1" y="73.9">SDRAM_A5</text>
<text x="183.1" y="76.8">SDRAM_A6</text>
<text x="21" y="79.7">SDRAM_DQ4</text>
<text x="21" y="82.6">SDRAM_DQ5</text>
<text x="125.2" y="79.7">SDRAM_A11</text>
<text x="183.1" y="79.7">SDRAM_A7</text>
<text x="183.1" y="82.6">SDRAM_A8</text>
<text x="21" y="85.5">SDRAM_DQ6</text>
<text x="21" y="88.4">SDRAM_DQ7</text>
<text x="131" y="85.5">SDRAM_LDQM</text>
<text x="131" y="88.4">SDRAM_UDQM</text>
<text x="183.1" y="85.5">SDRAM_A9</text>
<text x="183.1" y="88.4">SDRAM_BAO</text>
<text x="21" y="91.3">SDRAM_DQ8</text>
<text x="21" y="94.1">SDRAM_DQ9</text>
<text x="131" y="94.1">SDRAM_CLK</text>
<text x="183.1" y="91.3">SDRAM_A11</text>
<text x="183.1" y="94.1">SDRAM_BA1</text>
<text x="21" y="97.1">SDRAM_DQ10</text>
<text x="21" y="100">SDRAM_DQ11</text>
<text x="183.1" y="97.1">SDRAM_A10</text>
<text x="183.1" y="100">SDRAM_A0</text>
<text x="21" y="105.7">SDRAM_DQ13</text>
<text x="21" y="102.9">SDRAM_DQ12</text>
<text x="183.1" y="102.9">SDRAM_A1</text>
<text x="183.1" y="105.7">SDRAM_A2</text>
<text x="21" y="111.6">SDRAM_DQ15</text>
<text x="21" y="108.6">SDRAM_DQ14</text>
<text x="131" y="111.6">SDRAM_CAS</text>
<text x="131" y="108.6">SDRAM_RAS</text>
<text x="183.1" y="108.6">SDRAM_A3</text>
<text x="131" y="114.5">SDRAM_WE</text>
<text x="183.1" y="114.5">SDRAM_RAS</text>
<text x="183.1" y="117.3">SDRAM_CAS</text>
<text x="183.1" y="120.2">SDRAM_WE</text>
<text x="183.1" y="123.1">SDRAM_LDQM</text>
<text x="183.1" y="128.9">SDRAM_DQ6</text>
<text x="183.1" y="131.8">SDRAM_DQ5</text>
<text x="183.1" y="126.1">SDRAM_DQ7</text>
<text x="183.1" y="137.6">SDRAM_DQ4</text>
<text x="183.1" y="143.4">SDRAM_DQ2</text>
<text x="183.1" y="140.5">SDRAM_DQ3</text>
<text x="183.1" y="146.3">SDRAM_DQ1</text>
<text x="183.1" y="149.2">SDRAM_DQ0</text>
</g>
<g font-size="2">
<text x="30.4" y="2.2">5</text>
<text x="85.4" y="2.2">4</text>
<text x="140.4" y="2.2">3</text>
<text x="195.4" y="2.2">2</text>
<text x="250.5" y="2.2">1</text>
<text x=".9" y="30.1">D</text>
<text x="278.8" y="30.1">D</text>
<text x=".9" y="80.7">C</text>
<text x="278.8" y="80.7">C</text>
<text x=".9" y="131.4">B</text>
<text x="278.8" y="131.4">B</text>
<text x=".9" y="182">A</text>
<text x="278.8" y="182">A</text>
<text x="30.4" y="207.8">5</text>
<text x="85.4" y="207.8">4</text>
<text x="140.4" y="207.8">3</text>
<text x="195.4" y="207.8">2</text>
<text x="250.5" y="207.8">1</text>
</g>
</svg>
